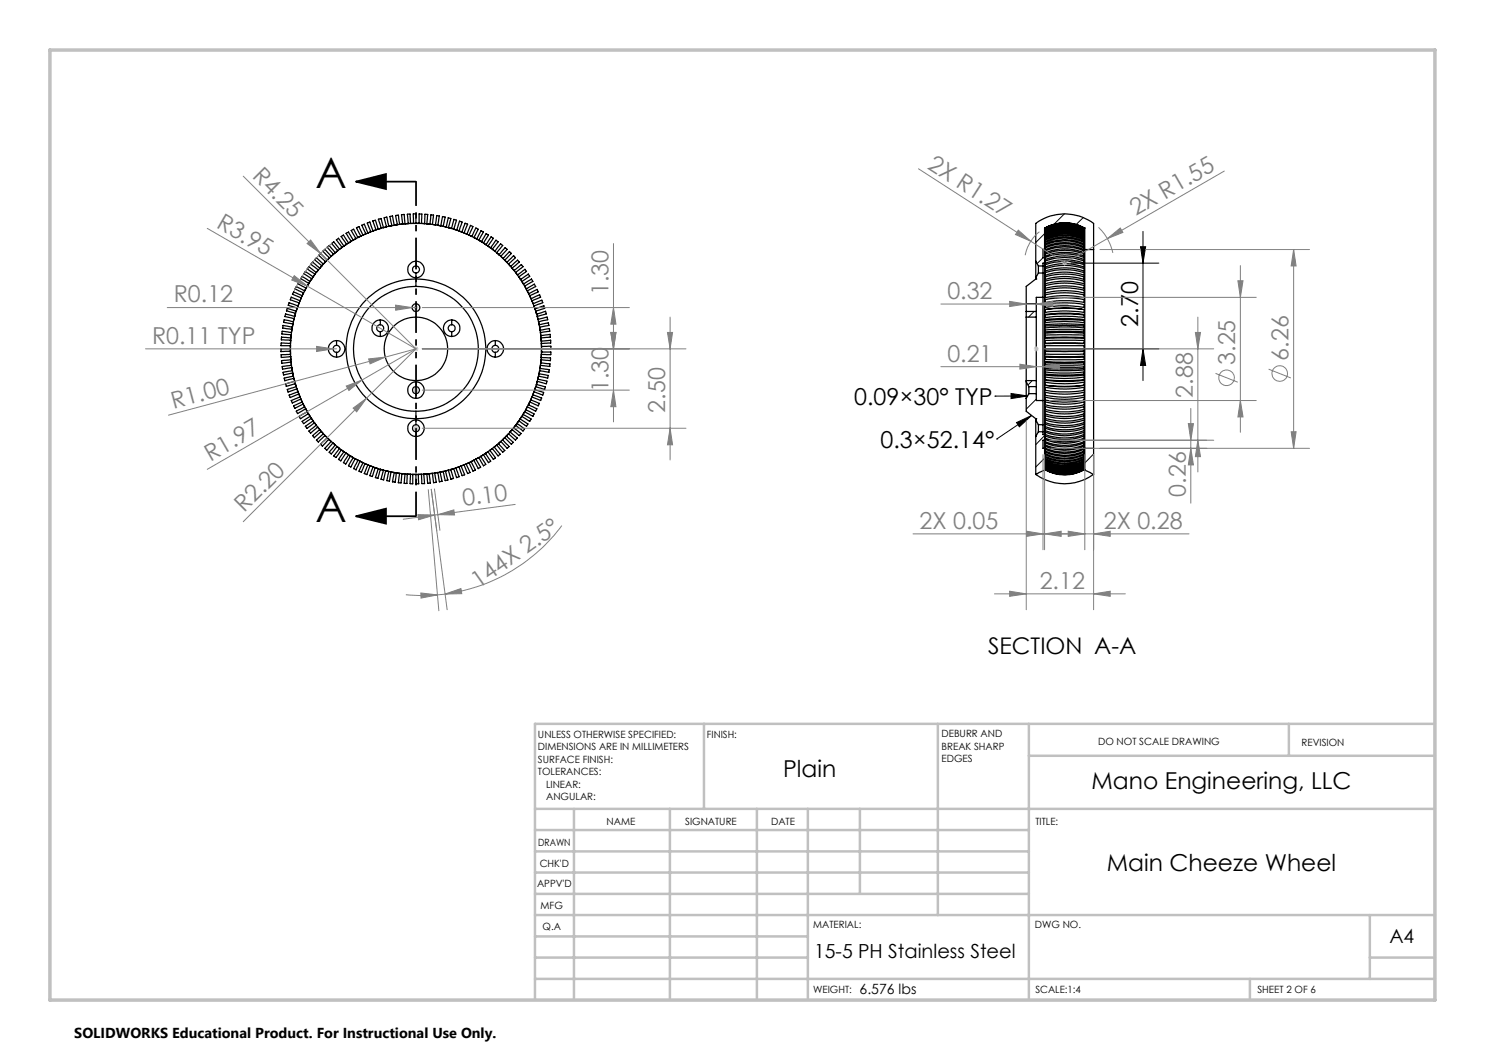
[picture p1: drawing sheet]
<svg xmlns="http://www.w3.org/2000/svg" width="297mm" height="210mm" viewBox="0 0 297 210" stroke-linecap="round" stroke-linejoin="round" font-family="sans-serif">
<g fill="none" stroke="#000" stroke-width=".25">
<path d="M60.1 59.5l.2 .1M60.3 59.6l-.3 .6-1.7-.8-.2 .3v.3l1.7 .6M60.6 58.6h.1M60.7 58.6l-.3 .6-.7-.4a1 1 0 0 0-1-.3l-.2 .4 1.8 .7M61.1 57.6h.1M61.2 57.6l-.3 .6-1.6-.9-.2 .3-.1 .2 1.7 .8M61.7 56.6l.1 .1M61.8 56.7l-.3 .5-1.7-.9-.2 .4 1.6 .9M62.3 55.7l.1 .1M62.4 55.8l-.4 .5-1.6-1v.1l-.2 .4 1.6 .9M62.9 54.8h.1M63 54.8l-.4 .6-1.5-1.1-.3 .4 1.6 1.1"/>
<path d="M63.6 53.9l.1 .1M63.7 54l-.4 .5-1.5-1.2-.3 .5 1.5 1M64.3 53.1l.1 .1M64.4 53.2l-.4 .4-.6-.4a1.09 1.09 0 0 0-.9-.7l-.3 .3 1.5 1.2M65.1 52.3h.1M65.1 52.3l-.4 .5-1.4-1.3-.4 .5 1.5 1.2M65.8 51.5l.1 .1M65.9 51.6l-.5 .4-1.3-1.3-.4 .4 1.4 1.2M66.6 50.8h.1M66.7 50.8l-.5 .5-1.2-1.4-.4 .3 1.3 1.4M67.5 50.1h.1M67.6 50.1l-.5 .4-1.3-1.4-.4 .4 1.3 1.3"/>
<path d="M68.4 49.4v.1M68.4 49.5l-.5 .3-1.2-1.4-.4 .3 1.3 1.4M69.3 48.8v.1M69.3 48.9l-.5 .3-1.1-1.5-.4 .3 1.1 1.5M70.2 48.2v.1M70.2 48.3l-.5 .3-1-1.5h-.1a.24 .24 0 0 0-.3 .1 .24 .24 0 0 0 .1 .3l.9 1.4M71.2 47.6v.1M71.2 47.7l-.6 .3-.9-1.5-.3 .1-.2 .1 1 1.6M72.1 47.1l.1 .1M72.2 47.2l-.6 .3-.9-1.6-.5 .2 1 1.6M73.1 46.7l.1 .1M73.2 46.8l-.6 .2-.8-1.6h-.2l-.3 .1 .9 1.7"/>
<path d="M74.1 46.2l.1 .1M74.2 46.3l-.6 .3-.8-1.8-.4 .2 .8 1.8M74.5 44.2l.6-.1 .5 1.7 .6-.2M74.6 44.2l.6 1.8M75.2 45.9v.1M75.2 46l-.6 .2-.6-1.8-.2 .1-.4 .1 .8 1.7M76.2 45.5v.1M77.3 45.4l-.6 .1-.5-1.7-.1-.1-.4 .1 .5 1.8M77.3 45.3v.1M78.4 45v.1M78.4 45.1l-.6 .2-.4-1.6a.28 .28 0 0 0-.1-.3 .28 .28 0 0 0-.4 .1l-.1 .1 .5 1.8M79.4 44.9l-.6 .1-.3-1.8h-.3l-.2 .1 .4 1.8"/>
<path d="M79.4 44.8v.1M80.5 44.8l-.6 .1-.2-1.8-.2-.1-.4 .1 .3 1.8M80.5 44.7v.1M81.6 44.7l-.6 .1-.1-1.8-.2-.1-.4 .1 .2 1.8M81.6 44.6v.1M82.7 44.7h-.6l-.1-1.9h-.4l-.1 .1 .1 1.8M82.7 44.7v-1.9h.5v1.9M82.7 44.6v.1M83.2 55.8a14 14 0 0 0-14 14 14 14 0 0 0 14 13.9M83.2 57.3a12.5 12.5 0 0 0-12.5 12.5 12.5 12.5 0 0 0 12.5 12.5M83.2 55.8a14 14 0 0 1 14 14 14 14 0 0 1-14 13.9M83.2 57.3a12.5 12.5 0 0 1 12.5 12.5 12.5 12.5 0 0 1-12.5 12.5"/>
<path d="M83.2 44.7h.1M83.2 44.7a25.1 25.1 0 0 0-25.1 25.1 25.1 25.1 0 0 0 25.1 25.1M83.2 44.7h.6M83.2 44.7a25.1 25.1 0 0 1 25.1 25.1 25.1 25.1 0 0 1-25.1 25.1M83.2 52.2a1.66 1.66 0 0 1 1.6 1.7 1.66 1.66 0 0 1-1.6 1.7M83.2 52.2a1.66 1.66 0 0 0-1.6 1.7 1.66 1.66 0 0 0 1.6 1.7M83.2 53.2a.71 .71 0 0 1 .7 .7 .71 .71 0 0 1-.7 .7M83.2 53.2a.71 .71 0 0 0-.7 .7 .71 .71 0 0 0 .7 .7M83.2 52.2v1M83.2 54.6v1M83.2 55.8v1.5M83.8 44.7v-1.9h.2h.4l-.1 1.9h.6"/>
<path d="M83.8 44.6v.1M84.9 44.7l.1-1.8h.3h.2l-.1 1.9h.6M84.9 44.6v.1M86 44.8l.2-1.8h.4l-.1 1.9 .6 .1M86 44.7v.1M87.1 45l.2-1.9h.3l.3 .1-.3 1.8 .6 .1M87.1 44.9v.1M88.2 45.1l.3-1.7h.4h.1l-.4 1.9 .7 .1M88.2 45.1h.1M89.3 45.4l.3-1.8h.3l.3 .2-.5 1.7 .6 .2M89.3 45.3v.1M90.3 45.7l.5-1.8 .4 .1 .1 .1-.6 1.7 .6 .2"/>
<path d="M90.3 45.6v.1M91.3 46l.6-1.8 .5 .2-.6 1.8 .6 .2M91.4 45.9l-.1 .1M92.4 46.4l.6-1.7h.3l.2 .2-.7 1.7 .6 .2M92.4 46.3v.1M93.4 46.8l.7-1.7 .4 .2a1 1 0 0 1-.4 1l-.3 .7 .6 .3M93.4 46.7v.1M94.4 47.3l.7-1.7 .3 .1 .2 .2-.8 1.6 .6 .3M94.4 47.2v.1M95.4 47.8l.8-1.7 .1 .1 .4 .2-1 1.6 .6 .4M95.4 47.7v.1M96.3 48.4l.9-1.6 .4 .2-.9 1.6 .5 .4"/>
<path d="M96.3 48.3v.1M97.2 49l1-1.6 .5 .3-1.1 1.5 .5 .4M97.3 48.9l-.1 .1M98.1 49.6l1.1-1.5h.1l.3 .3-1.1 1.4 .5 .4M98.2 49.5l-.1 .1M99 50.2l1.1-1.5 .4 .4-1.2 1.4 .5 .5M99 50.2h.1M99.8 51l1.2-1.5 .3 .2 .1 .2-1.2 1.4 .4 .4M99.9 50.9l-.1 .1M100.6 51.7l1.3-1.4 .4 .4-1.4 1.3 .5 .5M100.7 51.6l-.1 .1M101.4 52.5l1.3-1.4 .3 .3v.3l-1.3 1.1 .4 .5"/>
<path d="M101.5 52.4l-.1 .1M102.1 53.3l1.4-1.3 .3 .3v.2l-1.4 1.1 .4 .5M102.2 53.2l-.1 .1M102.8 54.1l1.4-1.2 .3 .3 .1 .2-1.5 1.1 .4 .5M102.9 54.1h-.1M103.5 55l1.5-1.1 .3 .4-1.5 1.1 .3 .5M103.6 55h-.1M104.1 55.9l1.6-1.1 .2 .5-1.5 1 .3 .5M104.2 55.8l-.1 .1M104.7 56.8l1.6-1 .2 .4 .1 .1-1.6 .9 .2 .6M104.8 56.8h-.1M105.2 57.8l1.7-1 .2 .4v.1l-1.7 .9 .4 .5"/>
<path d="M105.3 57.7l-.1 .1M105.8 58.7l1.4-.7a.29 .29 0 0 1 .3 0 .29 .29 0 0 1 .1 .3l-1.7 .9 .3 .6M105.8 58.7h.1M106.2 59.8l1.7-.8 .2 .4-1.7 .8 .2 .5M106.3 59.7l-.1 .1M207.2 55.8h.1M207.2 52.2v3.4M207.2 52.2l.5 1M207.2 55.6v.2M207.2 55.8l-2 1.5v3.4M207.7 53.2v1.4M207.7 53.2h.9"/>
<path d="M207.7 54.6l-.5 1M207.7 54.6h.9M208.6 53.2v1.4M208.6 59.5v20.6M208.6 54.6v4.9M208.6 59.5h-1.3v1.2M208.9 49.9v-4.3a8.2 8.2 0 0 1 8.1 0v4.3M208.9 52.6v34.3M208.9 49.9v1.6M208.9 51.5v1.1M208.9 49.9h-.3v1.6h.3M208.9 52.6h-.3v.6"/>
<path d="M209 45.6a8.1 8.1 0 0 1 7.8 0 8 8 0 0 0-7.8 .1M209 45.6v.1M209 46a8.1 8.1 0 0 1 7.8 .1 8.4 8.4 0 0 0-7.8 0zM209 46.2a7.9 7.9 0 0 1 7.8 .1v.1a8.4 8.4 0 0 0-7.8 0zM209 45.7v.1a8.1 8.1 0 0 1 7.8 0M209 45.7a7.7 7.7 0 0 1 7.8 .1M209 45.9a7.7 7.7 0 0 1 7.8 0 8.3 8.3 0 0 0-7.8 .1zM209 51.5a10.6 10.6 0 0 1 7.8 0v.4a10.6 10.6 0 0 0-7.8 0zM209 52.2a11.1 11.1 0 0 1 7.8 0v.5a11.1 11.1 0 0 0-7.8 0zM209 50.2a9.8 9.8 0 0 1 7.8 0v.4a9.7 9.7 0 0 0-7.8 0zM209 50.8a10.2 10.2 0 0 1 7.8 0v.4a10.4 10.4 0 0 0-7.8 .1zM209 54.5a13 13 0 0 1 7.8 0v.5a12.6 12.6 0 0 0-7.8 .1z"/>
<path d="M209 55.4a13.7 13.7 0 0 1 7.8 0v.5a13.3 13.3 0 0 0-7.8 0zM209 52.9a11.7 11.7 0 0 1 7.8 0v.5a11.3 11.3 0 0 0-7.8 0zM209 53.7a12.3 12.3 0 0 1 7.8 0v.5a12.2 12.2 0 0 0-7.8 0zM209 47.2a8.2 8.2 0 0 1 7.8 .1v.1a8.7 8.7 0 0 0-7.8 0zM209 47.6a8.3 8.3 0 0 1 7.8 .1v.1a9 9 0 0 0-7.8 0zM209 46.5a7.9 7.9 0 0 1 7.8 .1v.1a8.4 8.4 0 0 0-7.8 0zM209 46.8a8.3 8.3 0 0 1 7.8 .1v.1a8.7 8.7 0 0 0-7.8 0zM209 49a9.4 9.4 0 0 1 7.8 0v.3a9.5 9.5 0 0 0-7.8 .1zM209 49.6a9.8 9.8 0 0 1 7.8 0v.3a9.7 9.7 0 0 0-7.8 0zM209 48a9.1 9.1 0 0 1 7.8 0v.3a8.9 8.9 0 0 0-7.8 0zM209 48.5a9.1 9.1 0 0 1 7.8 0v.3a9 9 0 0 0-7.8 0zM209 58a16.8 16.8 0 0 1 7.8 0v.6a16.7 16.7 0 0 0-7.8 0z"/>
<path d="M209 59a18.2 18.2 0 0 1 7.8 0v.5a18.1 18.1 0 0 0-7.8 0zM209 56.2a14.6 14.6 0 0 1 7.8 0v.6a14.1 14.1 0 0 0-7.8 0zM209 57.1a15.1 15.1 0 0 1 7.8 0v.6a15.5 15.5 0 0 0-7.8 0zM209 59.9a19.8 19.8 0 0 1 7.8 0v.6l-2.3-.3a19.1 19.1 0 0 0-5.5 .3zM216.8 45.6a8 8 0 0 0-7.8 0M216.8 45.6h.1M217 49.9v39.8M217 49.9h1.7M218.7 49.9v-5.2a9.7 9.7 0 0 0-11.5 0v7.5M218.7 49.9v39.8M58 70.2h.1M58 69.1h.1"/>
<path d="M58 71.3h.1M58 68h.1M58.1 70.2v.7h-1.9v.5l.1 .1 1.8-.2M58.1 69.1v.7h-1.9v.5l1.9-.1M58.1 71.3l.1 .7-1.7 .1-.2 .2 .1 .4 1.8-.3M58.1 68v.7l-1.9-.1v.4v.1h1.9M58.1 66.9h.1M58.2 72.4l.1 .7-1.7 .2h-.2v.2l.1 .3 1.8-.3M58.2 72.4l-.1 .1M58.2 66.9v.7l-1.9-.2v.3v.3h1.8M58.3 73.5h.1M58.3 65.9h.1"/>
<path d="M58.3 73.5l.2 .6-1.9 .4v.1l.1 .4 1.8-.4M58.4 65.9l-.1 .6-1.9-.2v.5l1.8 .1M58.5 74.6h.1M58.5 64.8h.1M58.5 74.6l.2 .6-.8 .2a1.05 1.05 0 0 0-1 .3l.1 .5 1.8-.5M58.6 64.8l-.1 .6-1.9-.3v.5l1.8 .3M58.7 63.7h.1M58.8 75.7l.1 .6-1.8 .5 .1 .2 .1 .3 1.8-.6M58.8 75.7h-.1M58.8 63.7l-.1 .6-1.8-.3-.1 .1-.1 .4 1.9 .3M59 62.6l.1 .1M59.1 76.7l.1 .6-1.7 .6v.2l.1 .3 1.8-.6"/>
<path d="M59.1 76.7l-.2 .1M59.1 62.7l-.2 .6-1.8-.5-.1 .4v.1l1.8 .4M59.3 61.6h.1M59.4 77.8l.2 .6-1.7 .6v.1a.24 .24 0 0 0 0 .3 .24 .24 0 0 0 .3 0l1.6-.6M59.4 77.8h-.1M59.4 61.6l-.2 .6-1.7-.5-.1 .2-.1 .3 1.8 .5M59.7 60.6h.1M59.8 78.8l.2 .6-1.8 .7 .3 .5 1.7-.8M59.8 78.8h-.1M59.8 60.6l-.2 .6-1.8-.7-.2 .6 1.8 .5M60.2 79.8l.2 .6-1.7 .8 .1 .1 .2 .4 1.6-.9M60.2 79.8l-.1 .1"/>
<path d="M67.3 68.1a1.66 1.66 0 0 1 1.7 1.7 1.66 1.66 0 0 1-1.7 1.6M67.3 68.1a1.66 1.66 0 0 0-1.6 1.7 1.66 1.66 0 0 0 1.6 1.6M67.3 69.1a.71 .71 0 0 0-.7 .7 .71 .71 0 0 0 .7 .7M67.3 69.1a.71 .71 0 0 1 .7 .7 .71 .71 0 0 1-.7 .7M67.3 68.1v1M67.3 70.5v.9M76.1 64a1.66 1.66 0 0 1 1.6 1.6 1.66 1.66 0 0 1-1.6 1.7M76.1 64a1.66 1.66 0 0 0-1.7 1.6 1.66 1.66 0 0 0 1.7 1.7M76.1 64.9a.71 .71 0 0 0-.8 .7 .71 .71 0 0 0 .8 .7M76.1 64.9a.71 .71 0 0 1 .6 .7 .71 .71 0 0 1-.6 .7M76.1 64v.9M76.1 66.3v1"/>
<path d="M83.2 76.4a1.66 1.66 0 0 1 1.6 1.6 1.66 1.66 0 0 1-1.6 1.7M83.2 76.4a1.66 1.66 0 0 0-1.6 1.6 1.66 1.66 0 0 0 1.6 1.7M83.2 77.3a.71 .71 0 0 0-.7 .7 .71 .71 0 0 0 .7 .7M83.2 77.3a.71 .71 0 0 1 .7 .7 .71 .71 0 0 1-.7 .7M83.2 76.4v.9M83.2 78.7v1M90.3 64a1.66 1.66 0 0 1 1.7 1.6 1.66 1.66 0 0 1-1.7 1.7M90.3 64a1.66 1.66 0 0 0-1.6 1.6 1.66 1.66 0 0 0 1.6 1.7M90.3 64.9a.71 .71 0 0 0-.7 .7 .71 .71 0 0 0 .7 .7M90.3 64.9a.71 .71 0 0 1 .7 .7 .71 .71 0 0 1-.7 .7M90.3 64v.9M90.3 66.3v1"/>
<path d="M99.1 68.1a1.66 1.66 0 0 1 1.6 1.7 1.66 1.66 0 0 1-1.6 1.6M99.1 68.1a1.66 1.66 0 0 0-1.7 1.7 1.66 1.66 0 0 0 1.7 1.6M99.1 69.1a.71 .71 0 0 0-.7 .7 .71 .71 0 0 0 .7 .7M99.1 69.1a.71 .71 0 0 1 .7 .7 .71 .71 0 0 1-.7 .7M99.1 68.1v1M99.1 70.5v.9M106.2 80l1.7 .7-.1 .2-.2 .3-1.7-.8-.2 .6M106.2 80h.1M106.6 78.9l1.7 .7v.2l-.2 .3-1.7-.7-.2 .6M106.6 78.9v.1M106.6 60.7l1.8-.7 .1 .5-1.7 .7 .2 .6M106.7 60.7h-.1"/>
<path d="M106.9 77.9l1.8 .6v.3l-.2 .2-1.7-.6-.2 .5M106.9 77.9l.1 .1M107 61.8l1.8-.7 .1 .4v.2l-1.8 .5 .2 .6M107.1 61.8h-.1M107.3 76.9l1.8 .5-.2 .5-1.8-.6-.2 .6M107.3 76.9h.1M107.3 62.8l1.8-.5 .2 .4-1.8 .6 .1 .6M107.4 62.8h-.1M107.6 75.8l1.8 .4-.1 .4-.1 .2-1.7-.5-.2 .6M107.6 75.8h.1M107.6 63.9l1.8-.5 .1 .5-1.8 .4 .1 .7M107.6 63.9h.1"/>
<path d="M107.8 74.7l1.8 .4v.2l-.1 .3-1.8-.4-.1 .6M107.8 74.7l.1 .1M107.8 65l1.9-.5 .1 .6-1.9 .3 .1 .6M107.9 64.9l-.1 .1M108 73.7l1.9 .2-.1 .6-1.9-.4-.1 .6M108 73.7h.1M108 66l1.9-.3 .1 .5-1.9 .3 .1 .6M108 66h.1M108.2 67.1l1.8-.2 .1 .3-.1 .2-1.8 .2 .1 .6M108.2 72.6l1.8 .2v.5l-1.9-.2-.1 .6M108.2 67.1h.1M108.2 72.6h.1"/>
<path d="M108.2 71.5l1.9 .1v.4l-.1 .1-1.8-.1v.6M108.2 71.5h.1M108.3 68.2l1.8-.2v.6l-1.8 .1v.6M108.3 68.2h.1M108.3 69.3l1.9-.1v.6h-1.9v.6M108.3 70.4h1.9v.4a1.04 1.04 0 0 1-1.2 .1h-.7l-.1 .6M108.3 69.3h.1M108.3 70.4h.1M205.2 60.7v1.6M205.2 63.4v12.7M205.2 76.4v3.3M205.2 60.7h2.1"/>
<path d="M205.2 62.3v1.1M205.2 76.1v.3M205.2 79.7v2.6l2 1.4M205.2 76.4l.6 .9M205.2 76.1h2.1M205.2 62.3h2.1M205.2 63.4h2.1M205.8 77.3v1.4M205.8 78.7l-.6 1M205.8 78.7h1.5M205.8 77.3h1.5M207.3 60.7v1.6"/>
<path d="M207.3 63.4v12.7M207.3 77.3v1.4M207.3 62.3v1.1M207.3 76.1v1.2M207.3 78.7v1.4h1.3M209 75.9a36 36 0 0 0 7.8 0M209 73.7l2.9 .1 4.9-.1M209 67.5h7.8M209 65.2l3.6-.1 4.2 .1M209 70.3h7.8M209 63l2.9-.2 4.9 .2M209 71.4h7.8"/>
<path d="M209 68.6h7.8M209 66.3l2.9-.1 4.9 .1M209 77a30.9 30.9 0 0 0 7.8 0M209 72.6l2.9 .1 4.9-.1M209 74.8a43.2 43.2 0 0 0 7.8 0M209 74.4a36 36 0 0 0 7.8 0v.6l-3.6 .2-4.2-.2zM209 75.4a27.1 27.1 0 0 0 7.8 0v.7l-2.9 .2-4.9-.2zM209 72.3l3.9 .2 3.9-.2v.6l-2.3 .2-5.5-.2zM209 73.4l2.9 .1 4.9-.1v.6l-2.9 .1-4.3-.1h-.6zM209 78.4a19.8 19.8 0 0 0 7.8 0v.6l-1.1 .2a19 19 0 0 1-6.7-.2zM209 79.4a18.2 18.2 0 0 0 7.8 0v.6a18.1 18.1 0 0 1-7.8 0zM209 77l3 .4 2.5-.1 2.3-.2"/>
<path d="M209 77v-.6a24.1 24.1 0 0 0 7.8 0v.7M209 77.5a21.7 21.7 0 0 0 7.8 0v.6l-2.9 .3-3.2-.1-1.7-.2zM209 66l2.9-.1 4.9 .1v.6l-2.3-.1-5.5 .1zM209 67h7.8v.7h-7.8zM209 63.9a36 36 0 0 1 7.8 0v.6l-3.6-.2-4.2 .2zM209 64.9a43.2 43.2 0 0 1 7.8 0v.7l-2.9-.2-4.9 .2zM209 68.1h7.8v.6h-7.8zM209 69.1h7.8v.7h-7.8zM209 71.3h7.8v.6h-7.8zM209 70.2h7.8v.6h-7.8zM209 61.9a24.1 24.1 0 0 1 7.8 0v.6l-3.6-.3-4.2 .3zM209 62.9a30.9 30.9 0 0 1 7.8 0v.6l-4.2-.3-3.6 .3z"/>
<path d="M209 60.9a21.7 21.7 0 0 1 7.8 0v.6l-2.9-.3h-2.5l-2.4 .3zM216.4 61.8l-3.8-.1-3.4 .2M216.8 64.1l-5.5-.1-2.3 .1M60.6 80.8l.3 .6-1.6 .8v.2l.2 .3 1.6-.9M60.6 80.8h-.1M61.1 81.8l.4 .5-1.6 .9v.2a.25 .25 0 0 0 .1 .2 .25 .25 0 0 0 .3 0l1.4-.9M61.1 81.8h.1M61.7 82.7l.3 .6-1.5 .9 .1 .3 .2 .2 1.5-1M61.7 82.7l-.1 .1M62.3 83.7l.3 .5-1.5 1.1 .3 .4 1.5-1.1M62.3 83.7h-.1M62.9 84.6l.4 .4-1.5 1.2 .3 .4 1.4-1.2"/>
<path d="M62.9 84.6h-.1M63.5 85.4l.5 .5-1.5 1.2 .4 .5 1.3-1.3M63.5 85.4v.1M64.2 86.3l.5 .4-1.4 1.3 .2 .2 .2 .2 1.3-1.3M64.2 86.3h.1M65 87.1l.4 .4-1.3 1.4 .4 .3 1.3-1.3M65 87.1l-.1 .1M65.8 87.9l.4 .4-1.3 1.4 .3 .2 .2 .1 1.2-1.4M65.8 87.9h-.1M66.6 88.6l.5 .4-1.3 1.4 .1 .1 .4 .3 1.1-1.5M66.6 88.6l-.1 .1M67.4 89.3l.5 .4-1.2 1.5 .2 .1 .3 .2 1.1-1.5"/>
<path d="M67.4 89.3l-.1 .1M68.3 90l.5 .3-1.1 1.6 .5 .3 1-1.6M68.3 90l-.1 .1M69.2 90.6l.5 .3-1 1.6 .1 .1 .4 .2 .9-1.6M69.2 90.6l-.1 .1M70.1 91.2l.5 .3-.9 1.7 .5 .2 .8-1.7M70.1 91.2l-.1 .1M71 91.7l.6 .3-.9 1.7 .5 .3 .8-1.8M71 91.7v.1M72 92.2l.6 .3-.8 1.7 .2 .1 .3 .2 .7-1.8M72 92.2v.1M73 92.7l.6 .3-.8 1.7 .4 .2h.2l.6-1.7"/>
<path d="M73 92.7v.1M74 93.2l.6 .2-.6 1.8 .5 .1 .5-1.8M74 93.2h.1M75 93.5l.6 .2-.5 1.8 .5 .2 .5-1.8M75 93.5v.1M76.1 93.9l.6 .1-.4 1.9 .4 .1 .5-1.9M76.1 93.9h.1M77.2 94.1l.6 .2-.4 1.8 .2 .1h.3l.3-1.8M77.2 94.1l-.1 .2M78.2 94.4l.6 .1-.3 1.9h.6l.2-1.8M78.2 94.4v.1M79.3 94.6l.6 .1-.2 1.8 .5 .1 .2-1.9"/>
<path d="M79.3 94.6v.1M80.4 94.7l.6 .1-.2 1.9h.2h.4l.1-1.9M80.4 94.7v.1M81.5 94.8l.6 .1-.1 1.8 .2 .1h.3v-1.9M81.5 94.8v.1M82.5 94.9h.7M82.5 94.9v.1M83.2 94.9v1.9h.5l-.1-1.9M83.2 94.9h.1M83.2 84a1.66 1.66 0 0 1 1.6 1.6 1.66 1.66 0 0 1-1.6 1.7M83.2 84a1.66 1.66 0 0 0-1.6 1.6 1.66 1.66 0 0 0 1.6 1.7M83.2 84.9a.71 .71 0 0 1 .7 .7 .71 .71 0 0 1-.7 .8"/>
<path d="M83.2 84.9a.71 .71 0 0 0-.7 .7 .71 .71 0 0 0 .7 .8M83.2 82.3v1.4M83.2 84v.9M83.2 86.4v.9M83.6 94.9v.1M84.7 94.9l.2 1.8h-.6v-1.8h-.7M84.7 94.9h.1M85.8 94.7l.3 1.9-.3 .1h-.3l-.1-1.9-.7 .1M85.8 94.7l.1 .2M86.9 94.6l.3 1.8-.2 .1h-.3l-.2-1.8h-.7M86.9 94.6v.1M88 94.4l.4 1.9-.5 .1-.3-1.9-.7 .1"/>
<path d="M88 94.4v.1M89.1 94.2l.5 1.8-.5 .1a1.05 1.05 0 0 1-.3-1.1l-.2-.7-.6 .1M89.1 94.2v.1M90.1 93.9l.6 1.8-.3 .1h-.2l-.5-1.8-.6 .2M90.1 93.9l.1 .1M91.2 93.6l.6 1.7-.4 .2h-.1l-.6-1.8-.6 .2M91.2 93.6v.1M92.2 93.2l.7 1.7-.2 .1-.3 .1-.6-1.7-.6 .2M92.2 93.2l.1 .1M93.2 92.8l.8 1.7-.5 .2-.7-1.7-.6 .2M93.2 92.8l.1 .1M94.2 92.3l.8 1.7-.4 .2-.8-1.7-.6 .3"/>
<path d="M94.2 92.3l.1 .1M95.2 91.8l.9 1.6-.3 .3h-.2l-.8-1.7-.6 .3M95.2 91.8v.1M96.1 91.3l1.1 1.6-.5 .3-1-1.7-.5 .3M96.1 91.3l.1 .1M97.1 90.7l1 1.5-.2 .2-.3 .1-.9-1.6-.6 .4M97.1 90.7v.1M98 90.1l1.1 1.5-.4 .3-1.1-1.6-.5 .4M98 90.1v.1M98.8 89.4l1.2 1.4-.3 .3h-.1l-1.1-1.4-.5 .4M98.8 89.4l.1 .1M99.7 88.7l1.3 1.4-.4 .3a1.08 1.08 0 0 1-.8-.8l-.5-.6-.5 .4"/>
<path d="M99.7 88.7v.1M100.5 88l1.3 1.3-.3 .3-.1 .1-1.2-1.4-.5 .4M100.5 88h.1M101.3 87.2l1.4 1.3-.4 .4-1.4-1.4-.4 .5M101.3 87.2l.1 .1M102 86.4l1.4 1.2-.1 .2-.2 .2-1.4-1.3-.4 .5M102 86.4l.1 .1M102.7 85.6l1.5 1.1-.2 .3-.1 .1-1.5-1.2-.4 .5M102.7 85.6h.1M103.4 84.7l1.5 1.1-.1 .2-.2 .2-1.5-1.2-.4 .6M103.4 84.7l.1 .1M104 83.8l1.6 1-.3 .5-1.5-1.1-.4 .5"/>
<path d="M104 83.8h.1M104.6 82.9l1.6 .9-.2 .4-1.6-.9-.4 .5M104.6 82.9h.1M105.2 81.9l1.6 .9-.1 .3-.2 .2-1.5-1-.4 .6M105.2 81.9v.1M105.7 81l1.7 .8-.2 .4-1.8-.8-.2 .5M105.7 81h.1M207.2 94.9a9.8 9.8 0 0 0 11.5 0M207.2 94.9h.1M207.2 83.7h.1M207.2 84v3.3M207.2 83.7v.3"/>
<path d="M207.2 87.3v7.6M207.2 84l.5 .9M207.7 84.9v1.5M207.7 86.4l-.5 .9M207.7 86.4h.9M207.7 84.9h.9M208.6 84.9v1.5M208.6 80.1v4.8M208.6 86.4v.5h.3M208.9 89.7v4.2l.1 .1M208.9 88v1.7M208.9 88h-.3v1.7h.3"/>
<path d="M208.9 86.9v1.1M209 94a8.2 8.2 0 0 0 7.8 0M209 94h.1M209 82.2a14.2 14.2 0 0 0 7.8 .1v.5a14.5 14.5 0 0 1-7.8 0zM209 83.1a13.7 13.7 0 0 0 7.8 0v.6a13.7 13.7 0 0 1-7.8 0zM209 80.4a16.8 16.8 0 0 0 7.8 0v.6a16.7 16.7 0 0 1-7.8 0zM209 81.3a15.1 15.1 0 0 0 7.8 0v.6a15.5 15.5 0 0 1-7.8 0zM209 85.6a11.7 11.7 0 0 0 7.8 0v.5a11.6 11.6 0 0 1-7.8 0zM209 86.4a10.9 10.9 0 0 0 7.8 .1v.4a11.1 11.1 0 0 1-7.8 0zM209 84a12.6 12.6 0 0 0 7.8 0v.5a12.9 12.9 0 0 1-7.8 0zM209 84.8a11.7 11.7 0 0 0 7.8 0v.5a12.2 12.2 0 0 1-7.8 0zM209 92.7a8.5 8.5 0 0 0 7.8 0v.1a7.7 7.7 0 0 1-7.8 0z"/>
<path d="M209 93a8.5 8.5 0 0 0 7.8 0v.1a7.8 7.8 0 0 1-7.8 0zM209 91.9a8.7 8.7 0 0 0 7.8 0v.2a8.3 8.3 0 0 1-7.8-.1zM209 92.3a8.7 8.7 0 0 0 7.8 0v.1a7.9 7.9 0 0 1-7.8 0zM209 93.7a8.2 8.2 0 0 0 7.8 0 7.7 7.7 0 0 1-7.8 0zM209 93.8a8.2 8.2 0 0 0 7.8 0 7.7 7.7 0 0 1-7.8 0zM209 93.3a8.2 8.2 0 0 0 7.8 0 7.7 7.7 0 0 1-7.8 0zM209 93.5a8.1 8.1 0 0 0 7.8 0 7.6 7.6 0 0 1-7.8 0zM209 88.6a10 10 0 0 0 7.8 0v.4a9.9 9.9 0 0 1-7.8 0zM209 89.2a9.8 9.8 0 0 0 7.8 0v.4a9.7 9.7 0 0 1-7.8 0zM209 87.2a10.6 10.6 0 0 0 7.8 0v.4a10.6 10.6 0 0 1-7.8 0zM209 87.9a10.2 10.2 0 0 0 7.8 0v.4a10.6 10.6 0 0 1-7.8 0zM209 90.9a9.2 9.2 0 0 0 7.8 .1v.3a9 9 0 0 1-7.8 0z"/>
<path d="M209 91.4a8.7 8.7 0 0 0 7.8 0v.3a8.7 8.7 0 0 1-7.8 0zM209 89.8a9.4 9.4 0 0 0 7.8 0v.4a9.3 9.3 0 0 1-7.8 0zM209 90.4a9.1 9.1 0 0 0 7.8 0v.4a9.2 9.2 0 0 1-7.8-.1zM209 93.9a8.2 8.2 0 0 0 7.8 0M209 94l-1.8 .9M216.8 94h.1M216.8 94l1.9 .9M217 89.7v4.2l-.2 .1M217 89.7h1.7M218.7 94.9h.1M218.7 89.7v5.2"/>
<circle cx="83.2" cy="69.8" r="6.3"/>
<circle cx="83.2" cy="61.5" r=".78"/>
</g>
<g fill="none" stroke="#000" stroke-width=".2">
<path d="M208.6 51.5l-1.2 1.2M208.9 46.7l-1.7 1.8M212.9 42.8l-2.1 2.1M214.2 52.6h17.6M216.6 43.5l-1.4 1.4M228.1 49.3h1l-.5 3.3zM228.6 46.3v29.8M199 79.2h.1M202.2 78.7l3.3 .5-3.3 .5zM205.5 79.2h-6.5M206.4 76.1l-.8 .9M206.8 62.3l-1.1 1.1"/>
<path d="M207.3 79.8l-2.1 2M208.5 69.8h23.3M228.6 69.8l.5 3.3h-1zM199.4 87.8h.1M203.3 84.5l3-1.4-2.4 2.3zM206.3 83.1l-6.9 4.7M208.9 87.1l-1.7 1.8M208.9 91.6l-1.7 1.8M218.7 90.8l-1.7 1.8"/>
</g>
<g fill="none" stroke="#808080" stroke-width=".2">
<path d="M48.6 35.2l15.5 15.5M183.7 33.8l22.5 14.5M244.9 34.2l-23.4 13.5M41.5 45.7l41.7 24.1M58.8 55.1l2.7 2.1-3.2-1.2zM61.4 48.7l.7-.7 2 2.7zM64.1 50.7l19.1 19.1M66.5 48.6a26.6 26.6 0 0 0-7.7 9.7M122.7 48.7v35.7M203.7 46l2.5 2.3-3.1-1.4zM207.9 46.3a8 8 0 0 0-2.9 4.7M209.9 59.5h41.3"/>
<path d="M219.7 45.5a10.2 10.2 0 0 1 2.9 5.1M220 49.9h41.9M221.5 47.7l2.5-2.1 .6 .9zM221.5 47.7l-8.6 4.9-6.7-4.3M247.6 56.2h1l-.5 3.3zM248.1 53.1v33.4M258.7 49.9l.5 3.3h-1zM258.7 49.9v39.8M29.1 69.8h38.2M33.4 61.5h49.8M63.3 69.3l3.3 .5-3.3 .5zM69.3 77.2l3.1-1.2-2.6 2.1z"/>
<path d="M72.4 76l-30.9 17.9M73.7 71.8l3.3-.4-3 1.4zM77 71.4l-43.3 11.6M79.1 61l3.3 .5-3.3 .5zM83.2 69.8l-6.2 1.6M83.2 69.8l-10.8 6.2M83.2 69.8l-34.6 34.5M84.5 69.8h52.7M84.5 61.5h41.4M84.5 78h41.4M122.2 66.5h1l-.5 3.3zM122.7 61.5l.5 3.3h-1z"/>
<path d="M122.7 78l.5 3.3h-1zM133.5 66.5h1l-.5 3.3zM134 63.4v28.6M188.2 60.8h25.4M188.2 73.3h26.7M201.9 60.3l3.3 .5-3.3 .5zM204 72.8l3.3 .5-3.3 .5zM207.3 60.8l3.3-.5v1zM208.5 69.8h34.2M208.6 73.3l3.3-.5v1zM239.1 66.5h1l-.5 3.3zM239.6 63.4v31"/>
<path d="M243.1 74.7l4.4 1.7M253.7 73.8l4.5 1.8M70.6 81.6l2.7-2-2 2.8zM84.5 85.6h52.7M85.7 97.9l2.1 24.3M86.3 97.9l3.1 24M86.9 97.8l1.1 8.3M134 85.6l.5 3.4h-1zM205.2 83.5v38.4M208.6 90.9v19.1M208.9 90.9v19.1M209.9 80.1h41.3"/>
<path d="M209.9 88h32.8M210.2 89.7h51.7M217 90.9v19.1M218.7 90.9v31M237.7 84.7h1l-.5 3.3zM238.2 89.7l.5 3.3h-1zM238.2 81.7v18.9M239.6 88l.5 3.3h-1zM248.1 80.1l.5 3.3h-1zM258.2 86.4h1l-.5 3.3zM81.2 118.9a31.5 31.5 0 0 0 6.3 .1M83.6 102.9l3.3 .1-3.2 1z"/>
<path d="M84.2 118.6l3.3 .4-3.3 .6zM86.9 103l-6.3 .8M87.6 102.9l3.2-.9 .1 1zM87.6 102.9l-.7 .1M89 118.8l3.2-1.1 .2 1zM89 118.8l-1.5 .2M103 100.9l-15.4 2M112.4 105.1a34.7 34.7 0 0 1-23.4 13.7M182.6 106.8h55.2M198.9 118.8h26.2M201.9 118.2l3.3 .6-3.3 .5zM205.3 106.2l3.3 .6-3.3 .5z"/>
<path d="M208.9 106.8l3.3-.6v1.1zM213.6 106.2l3.4 .6-3.4 .5zM218.7 118.8l3.3-.6v1.1zM218.7 106.8l3.3-.6v1.1z"/>
<circle cx="245.3" cy="75.6" r="1.55"/>
<circle cx="255.9" cy="74.7" r="1.56"/>
</g>
<path d="M71.2 36.3l6-1.5v3zM71.2 36.3h12M71.2 103.2l6-1.5v3zM71.2 103.2h12" fill="none" stroke="#000" stroke-width=".35"/>
<g fill="none" stroke="#c0c0c0" stroke-width=".2">
<path d="M212.4 52.6h1M212.6 52.3l.7 .7M212.9 52.1v1M213.3 52.3l-.7 .7M82.7 69.8h1M82.7 78h1M82.7 61.5h1M82.8 69.4l.7 .7M82.8 77.7l.7 .7M82.8 61.2l.7 .7M83.2 61v1M83.2 69.3v1"/>
<path d="M83.2 77.5v1M83.5 69.4l-.7 .7M83.5 77.7l-.7 .7M83.5 61.2l-.7 .7M206.8 69.8h1M206.9 69.4l.7 .7M207.3 69.3v1M207.6 69.4l-.7 .7M82.7 85.6h1M82.8 85.3l.7 .7M83.2 85.2v.9M83.5 85.3l-.7 .7"/>
</g>
<path d="M83.2 36.3v66.9" fill="none" stroke="#000" stroke-width=".35" stroke-dasharray="6.3 1.3 1.3 1.3 1.3 1.3" stroke-dashoffset="1.5" stroke-linecap="butt"/>
<g fill="none" stroke="#c0c0c0" stroke-width=".5">
<path d="M140.8 144.8v17M187.6 144.8v38.2M205.8 144.8v55.2M205.8 151.2h81.2M257.8 144.8v6.4M287 144.8h-180v55.2M107 161.8h180M107 178.8h98.8M107 174.5h98.8M107 170.3h98.8M107 166h98.8M114.8 161.8v38.2"/>
<path d="M134 161.8v38.2M151.4 161.8v38.2M161.6 161.8v38.2M172 161.8v17M107 195.8h180M107 191.5h54.6M107 187.3h54.6M107 183h180M250 195.8v4.2M274 191.5h13M274 183v12.8"/>
</g>
<path d="M10 10h277v190h-277z" fill="none" stroke="#c0c0c0" stroke-width=".7"/>
<g fill="#000">
<path d="M71.2 36.3l6-1.5v3zM71.2 103.2l6-1.5v3z"/>
<path d="M202.2 78.7l3.3 .5-3.3 .5zM203.3 84.5l3-1.4-2.4 2.3z"/>
</g>
<g fill="#808080">
<path d="M61.4 48.7l.7-.7 2 2.7z"/>
<path d="M203.7 46l2.5 2.3-3.1-1.4z"/>
<path d="M58.8 55.1l2.7 2.1-3.2-1.2z"/>
<path d="M63.3 69.3l3.3 .5-3.3 .5z"/>
<path d="M79.1 61l3.3 .5-3.3 .5z"/>
<path d="M73.7 71.8l3.3-.4-3 1.4z"/>
<path d="M221.5 47.7l2.5-2.1 .6 .9z"/>
<path d="M69.3 77.2l3.1-1.2-2.6 2.1z"/>
<path d="M70.6 81.6l2.7-2-2 2.8z"/>
<path d="M218.7 118.8l3.3-.6v1.1zM201.9 118.2l3.3 .6-3.3 .5zM218.7 106.8l3.3-.6v1.1zM213.6 106.2l3.4 .6-3.4 .5z"/>
<path d="M83.6 102.9l3.3 .1-3.2 1zM87.6 102.9l3.2-.9 .1 1z"/>
<path d="M84.2 118.6l3.3 .4-3.3 .6zM89 118.8l3.2-1.1 .2 1z"/>
<path d="M258.7 49.9l.5 3.3h-1zM258.2 86.4h1l-.5 3.3zM247.6 56.2h1l-.5 3.3zM248.1 80.1l.5 3.3h-1zM237.7 84.7h1l-.5 3.3zM238.2 89.7l.5 3.3h-1z"/>
<path d="M205.3 106.2l3.3 .6-3.3 .5zM208.9 106.8l3.3-.6v1.1zM201.9 60.3l3.3 .5-3.3 .5zM207.3 60.8l3.3-.5v1zM204 72.8l3.3 .5-3.3 .5zM208.6 73.3l3.3-.5v1z"/>
</g>
<path d="M228.1 49.3h1l-.5 3.3zM228.6 69.8l.5 3.3h-1z" fill="#000"/>
<g fill="#808080">
<path d="M122.2 66.5h1l-.5 3.3zM122.7 61.5l.5 3.3h-1z"/>
<path d="M122.2 66.5h1l-.5 3.3zM122.7 78l.5 3.3h-1zM133.5 66.5h1l-.5 3.3zM134 85.6l.5 3.4h-1zM239.1 66.5h1l-.5 3.3zM239.6 88l.5 3.3h-1z"/>
</g>
<g font-size="8.5">
<text x="63.1" y="37.5">A</text>
<text x="63.1" y="104.5">A</text>
</g>
<g font-size="4.7" fill="#808080">
<text x="50.3" y="35.4" transform="rotate(45 50.3 35.4)">R4.25</text>
<text x="185.3" y="33.6" transform="rotate(33 185.3 33.6)">2X R1.27</text>
<text x="43.1" y="45.4" transform="rotate(30 43.1 45.4)">R3.95</text>
<text x="227.1" y="43.3" transform="rotate(-30 227.1 43.3)">2X R1.55</text>
<text x="121.7" y="59" transform="rotate(-90 121.7 59)">1.30</text>
<text x="189.5" y="59.8">0.32</text>
<text x="34.8" y="60.5">R0.12</text>
<text x="30.4" y="68.8">R0.11 TYP</text>
<text x="189.5" y="72.3">0.21</text>
<text x="247" y="73" transform="rotate(-90 247 73)">3.25</text>
<text x="257.7" y="72.1" transform="rotate(-90 257.7 72.1)">6.26</text>
<text x="34.7" y="81.7" transform="rotate(-15 34.7 81.7)">R1.00</text>
<text x="121.7" y="78.4" transform="rotate(-90 121.7 78.4)">1.30</text>
<text x="133" y="82.6" transform="rotate(-90 133 82.6)">2.50</text>
<text x="238.6" y="79.5" transform="rotate(-90 238.6 79.5)">2.88</text>
<text x="42.1" y="92.3" transform="rotate(-30 42.1 92.3)">R1.97</text>
<text x="92.7" y="101.2" transform="rotate(-7 92.7 101.2)">0.10</text>
<text x="237.2" y="99.3" transform="rotate(-90 237.2 99.3)">0.26</text>
<text x="48.9" y="102.7" transform="rotate(-45 48.9 102.7)">R2.20</text>
<text x="183.9" y="105.7">2X 0.05</text>
<text x="220.7" y="105.7">2X 0.28</text>
<text x="95.7" y="117.7" transform="rotate(-35 95.7 117.7)">144X 2.5°</text>
<text x="207.9" y="117.7">2.12</text>
</g>
<g font-size="4.7">
<text x="227.6" y="65.3" transform="rotate(-90 227.6 65.3)">2.70</text>
<text x="170.8" y="80.9">0.09×30° TYP</text>
<text x="176.1" y="89.5">0.3×52.14°</text>
<text x="156.6" y="155.5">Plain</text>
<text x="218.3" y="157.8">Mano Engineering, LLC</text>
<text x="221.4" y="174.1">Main Cheeze Wheel</text>
</g>
<text font-size="4.6" x="197.6" y="130.9">SECTION A-A</text>
<g font-size="3.9">
<text x="162.8" y="191.5">15-5 PH Stainless Steel</text>
<text x="277.9" y="188.5">A4</text>
</g>
<text font-size="2.9" x="14.9" y="207.6">SOLIDWORKS Educational Product. For Instructional Use Only.</text>
<text font-size="2.8" x="171.9" y="198.8">6.576 lbs</text>
<g font-size="2">
<text x="107.6" y="147.6">UNLESS OTHERWISE SPECIFIED:</text>
<text x="141.4" y="147.6">FINISH:</text>
<text x="188.3" y="147.5">DEBURR AND</text>
<text x="188.3" y="150">BREAK SHARP</text>
<text x="219.6" y="149">DO NOT SCALE DRAWING</text>
<text x="260.3" y="149.2">REVISION</text>
<text x="107.6" y="150.1">DIMENSIONS ARE IN MILLIMETERS</text>
<text x="107.6" y="152.6">SURFACE FINISH:</text>
<text x="107.6" y="155.1">TOLERANCES:</text>
<text x="188.3" y="152.5">EDGES</text>
<text x="109.2" y="157.6">LINEAR:</text>
<text x="109.2" y="160.1">ANGULAR:</text>
<text x="121.3" y="165">NAME</text>
<text x="137" y="164.9">SIGNATURE</text>
<text x="154.2" y="164.9">DATE</text>
<text x="207.1" y="164.9">TITLE:</text>
<text x="107.6" y="169.1">DRAWN</text>
<text x="107.9" y="173.3">CHK'D</text>
<text x="107.4" y="177.4">APPV'D</text>
<text x="108.1" y="181.8">MFG</text>
<text x="108.5" y="186">Q.A</text>
<text x="162.6" y="185.5">MATERIAL:</text>
<text x="207" y="185.5">DWG NO.</text>
<text x="162.6" y="198.5">WEIGHT:</text>
<text x="207.1" y="198.6">SCALE:1:4</text>
<text x="251.5" y="198.6">SHEET 2 OF 6</text>
</g>
</svg>
